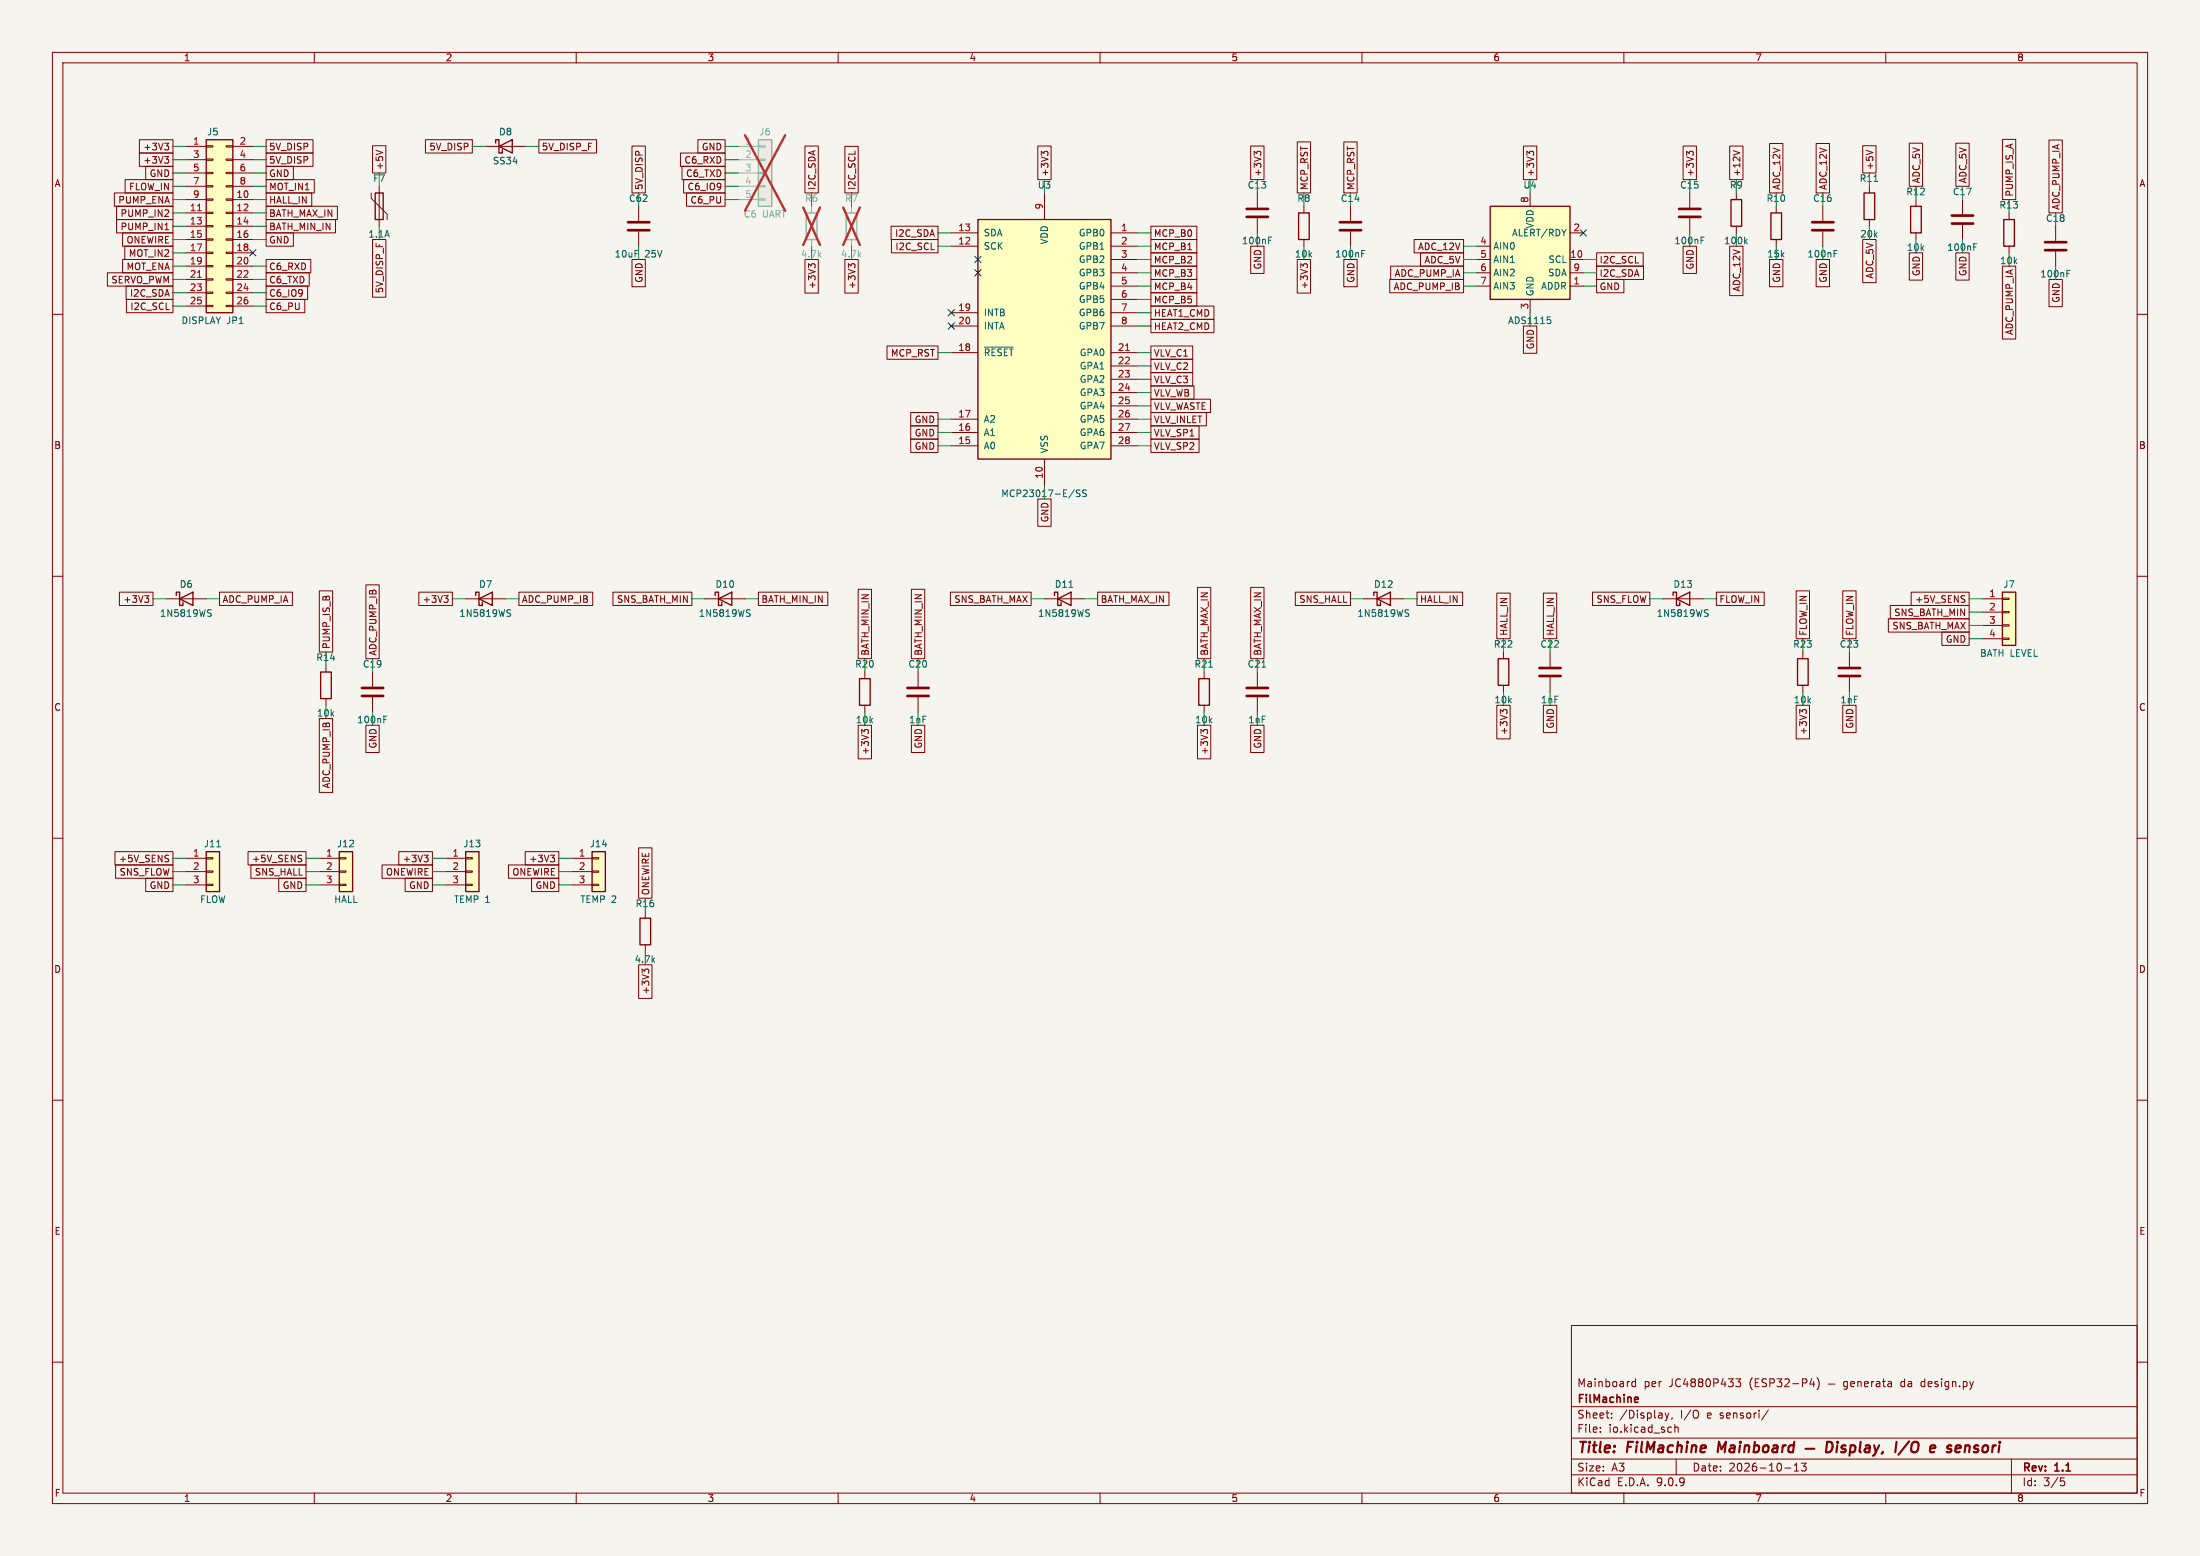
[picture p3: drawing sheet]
<svg xmlns="http://www.w3.org/2000/svg" width="420mm" height="297mm" viewBox="0 0 420 297" stroke-linecap="round" stroke-linejoin="round" font-family="sans-serif">
<path d="M0 0h420v297h-420z" fill="#f5f4ef" stroke="#f5f4ef" stroke-width=".19"/>
<g fill="none" stroke="#840000" stroke-width=".19">
<path d="M10 10h400v277h-400zM12 12h396v273h-396zM60 10v2M110 10v2M160 10v2M210 10v2M260 10v2M310 10v2M360 10v2M10 60h2M408 60h2M10 110h2"/>
<path d="M408 110h2M10 160h2M408 160h2M10 210h2M408 210h2M300 253h108v32h-108zM10 260h2M300 278.5h108M300 274.5h108M300 268.5h108M305.5 273.2v.2M305.5 272.5v.1"/>
<path d="M307.7 270.5v.2M307.7 269.8v.1M312.2 263.2v1.5M312.2 263.8l-.4-.1-.3 .3 .2 .6h.5M317.9 269.7l.3 1M318.2 270.7l-.3 .5M318.6 269.7l-.4 1M319.2 270.6l-.1 .3M319.7 271.9v1.5M319.7 272.5l.2-.1 .4 .1 .1 .9M320 278.5v3M331.4 263.2h.9l-.5 .6 .4 .1v.6l-.2 .2-.6-.2"/>
<path d="M337.6 269.1l-1.3 1.9M342.5 279.7l.4-.4v1.5M343.9 279.3h.9l-.5 .6 .4 .1v.6l-.2 .2-.6-.2M345.9 263.1l-.4 1.1h.9M346.2 263.7v1M346.9 263a1.72 1.72 0 0 1 0 2.3M349 264.2h1.3M352.7 263.8l-.5-.1-.3 .3 .2 .6h.6M352.7 263.7v1.2l-.3 .3-.4-.1M353.3 264.2l.7-.2-.1-.2-.4-.1-.2 .2 .1 .7h.5M354.7 263.8l.2-.1 .3 .1 .1 .9M354.7 263.7v1"/>
<path d="M355.9 264.2l.8-.2-.1-.2-.4-.1-.3 .2 .1 .7h.6M357.3 263.7v1M357.7 263.7l-.3 .1-.1 .2M358.2 263.8h.6l.1 .9M358.9 264l-.5 .1a.29 .29 0 0 0-.2 .3 .29 .29 0 0 0 .2 .3l.5-.1M359.4 263.7h.5M359.6 263.2v1.3l.3 .2M360.4 263.8h.6l.1 .9M361.1 264l-.5 .1a.29 .29 0 0 0-.2 .3 .29 .29 0 0 0 .2 .3l.5-.1M366.8 263.8v.7M384 278.5v6.5M408 260h2"/>
<path d="M60 285v2M110 285v2M160 285v2M210 285v2M260 285v2M300 281.5h108M310 285v2M340.7 280.2h1.2M342.5 280.8h.9M360 285v2M393.4 282.1h.7M393.5 282.7h.4l.3 .2-.2 .6-.5 .1"/>
</g>
<g fill="none" stroke="#840000" stroke-width=".4">
<path d="M328.2 275.2l-.3 2M344.7 276.5h1.7M348.8 275.2a.96 .96 0 0 1 1.1 .6 .96 .96 0 0 1-.3 1.1l-.6 .3h-.4zM350.7 275.9l-.1 1.3M350.8 275.2v.2M352.3 276a.49 .49 0 0 0-.8 .3l.1 .1 .5 .1 .2 .3-.3 .4-.6-.1M353.3 276h.8l.1 .3-.1 .5a.66 .66 0 0 1-.9 .3M353.3 275.9l-.2 2M355.2 275.2l-.2 1.7 .2 .3M356.2 276h.7v1.2M357 276.3l-.7 .1a.4 .4 0 0 0-.3 .4 .4 .4 0 0 0 .2 .4l.7-.1M357.8 275.9l.3 1.3"/>
<path d="M358.1 277.2l-.3 .5-.3 .2M358.7 275.9l-.6 1.3M359.4 277.1l-.2 .4M362.1 275.2l-.3 2M364.5 275.1l-2.1 2.6M371.6 277.1l.2 .1M371.9 276l-.1 .4M375.2 275.9l-.2 1.3M376 276a.57 .57 0 0 0-.8 .1"/>
</g>
<path d="M312.3 266.7l.4 .1 .1 .2-.8 .2M312.7 267.6l-.4 .1" fill="none" stroke="#840000" stroke-width=".3"/>
<path d="M382.3 113h2.5v10.2h-2.5z" fill="#ffffc2"/>
<path d="M382.3 113h2.5v10.2h-2.5z" fill="none" stroke="#840000" stroke-width=".25"/>
<path d="M378.5 114.3h3.8M378.5 116.8h3.8M378.5 119.4h3.8M382.3 114.2h1.2v.2h-1.2zM382.3 116.7h1.2v.3h-1.2zM382.3 119.3h1.2v.2h-1.2zM353.1 124.5v2.8M353.1 129.3v2.8M378.5 121.9h3.8M382.3 121.8h1.2v.2h-1.2z" fill="none" stroke="#840000" stroke-width=".19"/>
<path d="M351 127.5h4.1M351 129h4.1" fill="none" stroke="#840000" stroke-width=".51"/>
<path d="M113 162.6h2.6v7.6h-2.6z" fill="#ffffc2"/>
<path d="M94.6 27.3v-.6h.6v2.5h.7v-.6M95.2 27.9l2.6-1.2v2.5zM319.4 113.7v-.7h.6v2.6h.7v-.7M320 114.3l2.6-1.3v2.6zM343.2 125.7h2v5.1h-2zM113 162.6h2.6v7.6h-2.6z" fill="none" stroke="#840000" stroke-width=".25"/>
<g fill="none" stroke="#840000" stroke-width=".19">
<path d="M92.7 27.9h7.6M121.9 39.4v2.8M348 39.4v2.8M121.9 44.2v2.8M348 44.2v2.8M317.5 114.3h7.6M344.2 124.5v1.2M344.2 130.8v1.3M109.2 163.8h3.8M109.2 166.4h3.8M109.2 168.9h3.8M113 163.7h1.3v.3h-1.3z"/>
<path d="M113 166.2h1.3v.3h-1.3zM113 168.8h1.3v.2h-1.3z"/>
</g>
<path d="M119.9 42.4h4.1M119.9 43.9h4.1M345.9 42.4h4.1M345.9 43.9h4.1" fill="none" stroke="#840000" stroke-width=".51"/>
<path d="M350.1 48.4h.5M350.1 47.8h.6M325.6 117l.4 .1 .1 .3-.3 .2h-.3M325.6 116.4h.5" fill="none" stroke="#006464" stroke-width=".19"/>
<path d="M186.7 41.9h25.4v45.7h-25.4z" fill="#ffffc2"/>
<path d="M186.7 41.9h25.4v45.7h-25.4z" fill="none" stroke="#840000" stroke-width=".25"/>
<g fill="none" stroke="#840000" stroke-width=".19">
<path d="M199.4 36.8v5.1M181.6 44.5h5.1M181.6 47h5.1M181.6 59.7h5.1M212.1 44.5h5.1M212.1 47h5.1M212.1 59.7h5.1M212.1 49.5h5.1M212.1 52.1h5.1M212.1 54.6h5.1M212.1 57.2h5.1M181.6 62.2h5.1"/>
<path d="M181.6 67.3h5.1M212.1 62.2h5.1M212.1 67.3h5.1M212.1 69.9h5.1M212.1 72.4h5.1M212.1 74.9h5.1M212.1 77.5h5.1M181.6 80h5.1M181.6 82.6h5.1M181.6 85.1h5.1M199.4 87.6v5.1M212.1 80h5.1"/>
<path d="M212.1 82.6h5.1M212.1 85.1h5.1"/>
</g>
<path d="M187.9 66.3h5.5M205.1 93.5l-1.1 1.6M206.2 93.6l-.5-.1-.2 .1v.4l.6 .2 .1 .3-.2 .3-.5-.1M207.4 93.6l-.5-.1-.2 .1v.4l.6 .2 .1 .3-.2 .3-.5-.1" fill="none" stroke="#006464" stroke-width=".19"/>
<path d="M214.9 66.9h.7" fill="none" stroke="#a90000" stroke-width=".19"/>
<path d="M88.9 162.6h2.5v7.6h-2.5z" fill="#ffffc2"/>
<path d="M71.6 36.8h1.6v5.1h-1.6zM355.9 36.8h2v5.1h-2zM338.1 40.6h2v5.1h-2zM201.3 113.7v-.7h.6v2.6h.7v-.7M201.9 114.3l2.6-1.3v2.6zM61.2 128.3h2v5.1h-2zM228.9 129.5h2v5.1h-2zM88.9 162.6h2.5v7.6h-2.5z" fill="none" stroke="#840000" stroke-width=".25"/>
<g fill="none" stroke="#840000" stroke-width=".19">
<path d="M70.9 36.8v1l3 3.1v1M72.4 35.6v7.6M257.8 39.4v2.8M339.1 39.4v1.2M356.9 35.6v1.2M257.8 44.2v2.8M339.1 45.7v1.3M356.9 41.9v1.3M199.4 114.3h7.6M62.2 127v1.3M62.2 133.4v1.2M175.3 128.3v2.8"/>
<path d="M175.3 133.1v2.8M229.9 128.3v1.2M229.9 134.6v1.3M240 128.3v2.8M240 133.1v2.8M85.1 163.8h3.8M85.1 166.4h3.8M85.1 168.9h3.8M88.9 163.7h1.3v.3h-1.3zM88.9 166.2h1.3v.3h-1.3zM88.9 168.8h1.3v.2h-1.3z"/>
</g>
<path d="M255.8 42.4h4M255.8 43.9h4M173.2 131.3h4.1M173.2 132.8h4.1M238 131.3h4.1M238 132.8h4.1" fill="none" stroke="#840000" stroke-width=".51"/>
<path d="M357.7 34.6h.8M260 48.4h.4M260 47.8h.6M204.1 112.1h.7M207.5 117l.4 .1 .1 .3-.3 .2h-.3M207.5 116.4h.5M230.7 127.3h.8M240.9 127.3h.7" fill="none" stroke="#006464" stroke-width=".19"/>
<path d="M39.4 162.6h2.5v7.6h-2.5z" fill="#ffffc2"/>
<path d="M39.4 162.6h2.5v7.6h-2.5z" fill="none" stroke="#840000" stroke-width=".25"/>
<path d="M71.1 128.3v2.8M71.1 133.1v2.8M35.6 163.8h3.8M35.6 166.4h3.8M35.6 168.9h3.8M39.4 163.7h1.2v.3h-1.2zM39.4 166.2h1.2v.3h-1.2zM39.4 168.8h1.2v.2h-1.2z" fill="none" stroke="#840000" stroke-width=".19"/>
<path d="M73.3 137.3h.4M73.3 136.7h.6M41.4 161.6h.7" fill="none" stroke="#006464" stroke-width=".19"/>
<path d="M69.1 131.3h4.1M69.1 132.8h4.1" fill="none" stroke="#840000" stroke-width=".51"/>
<path d="M284.5 39.4h15.2v17.8h-15.2z" fill="#ffffc2"/>
<path d="M284.5 39.4h15.2v17.8h-15.2z" fill="none" stroke="#840000" stroke-width=".25"/>
<path d="M292.1 36.8v2.6M281.9 47h2.6M281.9 49.5h2.6M281.9 52.1h2.6M281.9 54.6h2.6M292.1 57.2v2.5M299.7 49.5h2.6M299.7 52.1h2.6M299.7 54.6h2.6M299.7 44.5h2.6" fill="none" stroke="#840000" stroke-width=".19"/>
<path d="M295.4 60.5h.6M295.8 61l.3 .2v.3l-.3 .3" fill="none" stroke="#006464" stroke-width=".19"/>
<path d="M64.8 162.6h2.5v7.6h-2.5z" fill="#ffffc2"/>
<path d="M330.5 38.1h2v5.1h-2zM33.7 113.7v-.7h.6v2.6h.6v-.7M34.3 114.3l2.5-1.3v2.6zM90.8 113.7v-.7h.6v2.6h.7v-.7M91.4 114.3l2.6-1.3v2.6zM136.5 113.7v-.7h.7v2.6h.6v-.7M137.2 114.3l2.5-1.3v2.6zM164.1 129.5h2v5.1h-2zM64.8 162.6h2.5v7.6h-2.5zM122.2 175.3h2v5h-2z" fill="none" stroke="#840000" stroke-width=".25"/>
<g fill="none" stroke="#840000" stroke-width=".19">
<path d="M322.6 36.8v2.8M331.5 36.8v1.3M322.6 41.7v2.8M331.5 43.2v1.3M392.4 43.2v2.8M392.4 48v2.8M31.7 114.3h7.7M88.9 114.3h7.6M134.6 114.3h7.6M165.1 128.3v1.2M165.1 134.6v1.3M61 163.8h3.8"/>
<path d="M61 166.4h3.8M61 168.9h3.8M64.8 163.7h1.2v.3h-1.2zM64.8 166.2h1.2v.3h-1.2zM64.8 168.8h1.2v.2h-1.2zM123.2 174v1.3M123.2 180.3v1.3"/>
</g>
<path d="M324.7 45.9h.5M324.7 45.3h.6M333.2 46l.4 .5M333.6 45.7l-.5 .5M394.6 52.2h.4M394.6 51.6h.6M39.9 117l.3 .1 .1 .3-.2 .2h-.3M39.9 116.4h.4M97 117l.4 .1 .1 .3-.3 .2h-.3M97 116.4h.5M142.7 117l.4 .1 .1 .3-.2 .2h-.3M142.7 116.4h.5" fill="none" stroke="#006464" stroke-width=".19"/>
<path d="M320.5 39.9h4.1M320.5 41.4h4.1M390.4 46.2h4.1M390.4 47.8h4.1" fill="none" stroke="#840000" stroke-width=".51"/>
<path d="M153.9 40.6h2.1v5.1h-2.1zM161.5 40.6h2.1v5.1h-2.1z" fill="none" stroke="#9c9b98" stroke-width=".25"/>
<path d="M154.9 39.4v1.2M162.6 39.4v1.2M154.9 45.7v1.3M162.6 45.7v1.3" fill="none" stroke="#9c9b98" stroke-width=".19"/>
<path d="M153.3 39.6l3.2 7.2M156.5 39.6l-3.2 7.2M161 39.6l3.2 7.2M164.2 39.6l-3.2 7.2" fill="none" stroke="#e12e31" stroke-width=".46"/>
<path d="M144.8 26.7h2.5v12.7h-2.5z" fill="#ebeae8"/>
<path d="M144.8 26.7h2.5v12.7h-2.5z" fill="none" stroke="#9c9b98" stroke-width=".25"/>
<path d="M141 27.9h3.8M141 30.5h3.8M141 33h3.8M141 35.6h3.8M141 38.1h3.8M144.8 27.8h1.2v.3h-1.2zM144.8 30.4h1.2v.2h-1.2zM144.8 32.9h1.2v.2h-1.2zM144.8 35.4h1.2v.3h-1.2zM144.8 38h1.2v.2h-1.2z" fill="none" stroke="#9c9b98" stroke-width=".19"/>
<path d="M142.2 25.8l7.7 14.4M149.9 25.8l-7.7 14.4" fill="none" stroke="#e12e31" stroke-width=".46"/>
<path d="M372.6 41.1h4.1M372.6 42.7h4.1" fill="none" stroke="#840000" stroke-width=".51"/>
<path d="M248.9 39.4v1.2M365.8 38.1v1.3M374.6 38.1v2.8M248.9 45.7v1.3M365.8 44.5v1.2M374.6 42.9v2.8M383.5 40.6v1.3M383.5 47v1.3M260.3 114.3h7.7M287 124.5v1.2M287 130.8v1.3" fill="none" stroke="#840000" stroke-width=".19"/>
<path d="M376.8 47.1h.4M376.8 46.5h.6M268.5 117l.3 .1 .1 .3-.2 .2h-.3M268.5 116.4h.4" fill="none" stroke="#006464" stroke-width=".19"/>
<path d="M364.7 39.4h2.1v5.1h-2.1zM247.9 40.6h2v5.1h-2zM382.5 41.9h2.1v5.1h-2.1zM262.3 113.7v-.7h.6v2.6h.6v-.7M262.9 114.3l2.5-1.3v2.6zM286 125.7h2v5.1h-2z" fill="none" stroke="#840000" stroke-width=".25"/>
<path d="M39.4 26.7h5v33h-5z" fill="#ffffc2"/>
<path d="M39.4 26.7h5v33h-5z" fill="none" stroke="#840000" stroke-width=".25"/>
<g fill="none" stroke="#840000" stroke-width=".19">
<path d="M21.8 36.8h11.2v2.6h-11.2zM22.3 39.4h10.7v2.5h-10.7zM23.9 34.3h9.1v2.5h-9.1zM26.6 29.2h6.4v2.6h-6.4zM26.6 26.7h6.4v2.5h-6.4zM27.8 31.7h5.2v2.6h-5.2zM31.4 29.9h.8l-.4 .5M31.4 27.3h.8l-.4 .5M32 27.8l.2 .3v.3l-.2 .2M32 30.4l.2 .2v.3l-.2 .3M35.6 27.9h3.8M35.6 30.5h3.8"/>
<path d="M35.6 33h3.8M35.6 35.6h3.8M35.6 38.1h3.8M39.4 27.8h1.2v.3h-1.2zM39.4 30.4h1.2v.2h-1.2zM39.4 32.9h1.2v.2h-1.2zM39.4 35.4h1.2v.3h-1.2zM39.4 38h1.2v.2h-1.2zM43.2 27.8h1.2v.3h-1.2zM43.2 30.4h1.2v.2h-1.2zM43.2 32.9h1.2v.2h-1.2zM43.2 35.4h1.2v.3h-1.2z"/>
<path d="M43.2 38h1.2v.2h-1.2zM44.4 27.9h3.9M44.4 30.5h3.9M44.4 33h3.9M44.4 35.6h3.9M44.4 38.1h3.9M50.8 36.8h8.7v2.6h-8.7zM50.8 34.3h9.2v2.5h-9.2zM50.8 31.7h5.2v2.6h-5.2zM50.8 29.2h9v2.6h-9zM50.8 26.7h9v2.5h-9zM50.8 39.4h13.6v2.5h-13.6z"/>
<path d="M71.1 27.8h2.6v5.2h-2.6zM71.8 28.7l1.3 .4M81.2 26.7h9v2.5h-9zM102.9 26.7h11v2.5h-11zM120.6 27.9h2.6v8.9h-2.6zM129.9 29.2h8.5v2.6h-8.5zM130.2 31.7h8.2v2.6h-8.2zM130.5 34.3h7.9v2.5h-7.9zM131 36.8h7.4v2.6h-7.4zM133.2 26.7h5.2v2.5h-5.2zM153.7 27.9h2.5v8.9h-2.5zM161.3 27.9h2.5v8.9h-2.5z"/>
<path d="M198.1 27.9h2.6v6.4h-2.6zM199.3 29.1l.2-.2h.3l.3 .2M199.3 29.3l-.5-.4v.8M238.8 27.9h2.5v6.4h-2.5zM239.9 29.3l-.5-.4v.8M239.9 29.1l.3-.2h.3l.2 .2M240 36.8v2.8M247.6 27.1h2.6v9.7h-2.6zM256.5 27.1h2.6v9.7h-2.6zM290.8 27.9h2.6v6.4h-2.6zM292 29.1l.2-.2h.3l.3 .2M292 29.3l-.5-.4v.8"/>
<path d="M321.3 27.9h2.6v6.4h-2.6zM322.5 29.1l.2-.2h.3l.3 .2M322.5 29.3l-.5-.4v.8M330.2 27.9h2.5v6.4h-2.5zM330.9 28.8l1.2 .4M337.8 27.4h2.6v9.4h-2.6zM346.7 27.4h2.6v9.4h-2.6zM355.6 27.8h2.5v5.2h-2.5zM356.3 28.7l1.2 .4M364.5 27.3h2.5v8.3h-2.5zM373.4 27.3h2.5v8.3h-2.5zM382.3 26.6h2.5v11.5h-2.5z"/>
<path d="M391.2 26.7h2.5v13.9h-2.5zM20.5 52.1h12.5v2.5h-12.5zM22.3 41.9h10.7v2.6h-10.7zM23.4 49.5h9.6v2.6h-9.6zM23.4 44.4h9.6v2.6h-9.6zM23.8 47h9.2v2.5h-9.2zM24.1 54.6h8.9v2.6h-8.9zM24.1 57.1h8.9v2.6h-8.9zM31.5 43.9h.7M35.6 40.6h3.8M35.6 43.2h3.8M35.6 45.7h3.8"/>
<path d="M35.6 48.3h3.8M35.6 50.8h3.8M35.6 53.3h3.8M35.6 55.9h3.8M35.6 58.4h3.8M39.4 40.5h1.2v.3h-1.2zM39.4 43.1h1.2v.2h-1.2zM39.4 45.6h1.2v.2h-1.2zM39.4 48.1h1.2v.3h-1.2zM39.4 50.7h1.2v.2h-1.2zM39.4 53.2h1.2v.3h-1.2zM39.4 55.8h1.2v.2h-1.2z"/>
<path d="M39.4 58.3h1.2v.2h-1.2zM43.2 40.5h1.2v.3h-1.2zM43.2 43.1h1.2v.2h-1.2zM43.2 45.6h1.2v.2h-1.2zM43.2 48.1h1.2v.3h-1.2zM43.2 50.7h1.2v.2h-1.2zM43.2 53.2h1.2v.3h-1.2zM43.2 55.8h1.2v.2h-1.2zM43.2 58.3h1.2v.2h-1.2zM44.4 40.6h3.9M44.4 43.2h3.9M44.4 45.7h3.9"/>
<path d="M44.4 48.3h3.9M44.4 50.8h3.9M44.4 53.3h3.9M44.4 55.9h3.9M44.4 58.4h3.9M50.8 44.4h5.2v2.6h-5.2zM50.8 57.1h7.4v2.6h-7.4zM50.8 41.9h13.2v2.6h-13.2zM50.8 49.5h8.5v2.6h-8.5zM50.8 52.1h8.2v2.5h-8.2zM50.8 54.6h7.9v2.6h-7.9zM71.1 45.7h2.6v11h-2.6z"/>
<path d="M120.6 49.5h2.6v5.2h-2.6zM153.7 49.5h2.5v6.4h-2.5zM154.8 50.6l.3-.3h.3l.2 .3M154.8 50.8l-.5-.5v.8M161.3 49.5h2.5v6.4h-2.5zM162.4 50.6l.3-.3h.3l.2 .3M162.4 50.8l-.4-.5v.8M170.1 43.2h9v2.5h-9zM170.2 45.7h8.9v2.6h-8.9zM219.7 45.7h8.8v2.6h-8.8zM219.7 43.2h8.8v2.5h-8.8zM219.7 58.4h12v2.6h-12z"/>
<path d="M219.7 55.9h8.8v2.5h-8.8zM219.7 53.3h8.8v2.6h-8.8zM219.7 50.8h8.8v2.5h-8.8zM219.7 48.3h8.8v2.5h-8.8zM238.8 47h2.5v5.2h-2.5zM240 41.7v2.8M247.6 49.5h2.6v6.4h-2.6zM248.8 50.8l-.5-.5v.8M248.8 50.6l.2-.3h.3l.3 .3M256.5 49.5h2.6v5.2h-2.6zM265.3 53.3h14.1v2.6h-14.1zM265.5 50.8h13.9v2.5h-13.9z"/>
<path d="M270 45.7h9.4v2.6h-9.4zM271.2 48.3h8.2v2.5h-8.2zM304.8 48.3h8.9v2.5h-8.9zM304.8 53.3h5.2v2.6h-5.2zM304.8 50.8h9v2.5h-9zM321.3 47h2.6v5.2h-2.6zM330.2 47h2.5v9.4h-2.5zM337.8 49.5h2.6v5.2h-2.6zM346.7 49.5h2.6v5.2h-2.6zM355.6 45.7h2.5v8.2h-2.5zM364.5 48.3h2.5v5.2h-2.5zM373.4 48.3h2.5v5.2h-2.5z"/>
<path d="M382.3 50.8h2.5v13.9h-2.5zM391.2 53.3h2.5v5.2h-2.5zM169.3 66h9.8v2.6h-9.8zM173.9 78.7h5.2v2.6h-5.2zM219.7 73.7h8.2v2.5h-8.2zM219.7 66h8v2.6h-8zM219.7 68.6h8v2.5h-8zM219.7 71.1h8v2.6h-8zM219.7 76.2h11.4v2.5h-11.4zM219.7 78.7h10.6v2.6h-10.6zM219.7 61h12v2.5h-12zM290.8 62.2h2.6v5.2h-2.6z"/>
<path d="M173.9 81.3h5.2v2.5h-5.2zM173.9 83.8h5.2v2.6h-5.2zM198.1 95.3h2.6v5.2h-2.6zM219.7 81.3h9.2v2.5h-9.2zM219.7 83.8h9.2v2.6h-9.2zM22.8 113h6.4v2.6h-6.4zM27.6 113.7h.8l-.4 .5M28.1 114.2l.3 .2v.3l-.3 .3M41.9 113h13.9v2.6h-13.9zM61 112.8h2.5v11.7h-2.5zM69.8 111.6h2.6v14.1h-2.6zM79.9 113h6.5v2.6h-6.5z"/>
<path d="M84.8 113.7h.7l-.4 .5M85.3 114.2l.2 .2v.3l-.2 .3M99.1 113h14.1v2.6h-14.1zM117 113h15.1v2.6h-15.1zM144.8 113h13.2v2.6h-13.2zM163.8 112.5h2.6v13.2h-2.6zM174 112.5h2.5v13.2h-2.5zM181.4 113h15.4v2.6h-15.4zM209.5 113h13.7v2.6h-13.7zM228.6 112.1h2.5v13.6h-2.5zM238.8 112.1h2.5v13.6h-2.5zM247.3 113h10.5v2.6h-10.5z"/>
<path d="M270.5 113h8.7v2.6h-8.7zM285.7 113.2h2.6v8.7h-2.6zM294.6 113.2h2.6v8.7h-2.6zM304 113h11v2.6h-11zM327.7 113h9.1v2.6h-9.1zM342.9 112.8h2.5v9.1h-2.5zM351.8 112.8h2.5v9.1h-2.5zM360.5 118.1h15.4v2.6h-15.4zM360.9 115.6h15v2.5h-15zM364.8 113h11.1v2.6h-11.1zM374.9 113.7l.2 .1M375 114.4l.1 .2-.1 .3"/>
<path d="M61 137.2h2.5v14.1h-2.5zM69.8 138.4h2.6v5.2h-2.6zM163.8 138.4h2.6v6.4h-2.6zM165 139.5l.2-.3h.3l.3 .3M165 139.7l-.5-.5v.8M174 138.4h2.5v5.2h-2.5zM228.6 138.4h2.5v6.4h-2.5zM229.8 139.7l-.5-.5v.8M229.8 139.5l.2-.3h.3l.2 .3M238.8 138.4h2.5v5.2h-2.5zM285.7 134.6h2.6v6.4h-2.6zM286.9 135.9l-.5-.5v.8"/>
<path d="M286.9 135.7l.2-.3h.3l.3 .3M294.6 134.6h2.6v5.2h-2.6zM295.9 124.5v2.8M295.9 129.3v2.8M342.9 134.6h2.5v6.4h-2.5zM344.1 135.7l.2-.3h.3l.2 .3M344.1 135.9l-.5-.5v.8M351.8 134.6h2.5v5.2h-2.5zM370.7 120.6h5.2v2.6h-5.2zM21.9 162.6h11.1v2.5h-11.1zM22.1 165.1h10.9v2.5h-10.9zM27.8 167.6h5.2v2.6h-5.2z"/>
<path d="M32 163.2l.2 .1M32.1 164l.1 .1-.1 .3M47.3 162.6h11.1v2.5h-11.1zM47.9 165.1h10.5v2.5h-10.5zM53.2 167.6h5.2v2.6h-5.2zM57.4 163.2l.2 .1M57.5 164l.1 .1-.1 .3M72.9 165.1h9.6v2.5h-9.6zM76.1 162.6h6.4v2.5h-6.4zM77.3 167.6h5.2v2.6h-5.2zM80.9 163.2h.8l-.4 .5M81.5 163.7l.2 .3v.3l-.2 .2"/>
<path d="M97.1 165.1h9.6v2.5h-9.6zM100.3 162.6h6.4v2.5h-6.4zM101.5 167.6h5.2v2.6h-5.2zM105.1 163.2h.8l-.5 .5M105.6 163.7l.3 .3v.3l-.3 .2M121.9 161.8h2.6v9.7h-2.6zM121.9 184.2h2.6v6.4h-2.6zM123.1 185.4l-.5-.4v.8M123.1 185.2l.2-.2h.3l.3 .2"/>
</g>
<path d="M37.7 40.2h.7M37.7 52.9h.7" fill="none" stroke="#a90000" stroke-width=".19"/>
<path d="M238 39.9h4.1M238 41.4h4.1M293.9 127.5h4M293.9 129h4" fill="none" stroke="#840000" stroke-width=".51"/>
<path d="M242.2 45.9h.4M242.2 45.3h.6" fill="none" stroke="#006464" stroke-width=".19"/>
<g fill="none" stroke="#009600" stroke-width=".19">
<path d="M33 30.5h2.6M33 27.9h2.6M33 35.6h2.6M33 33h2.6M33 38.1h2.6M48.3 30.5h2.5M48.3 27.9h2.5M48.3 35.6h2.5M48.3 33h2.5M48.3 38.1h2.5M72.4 33v2.6M90.2 27.9h2.5"/>
<path d="M100.3 27.9h2.6M138.4 30.5h2.6M138.4 27.9h2.6M138.4 35.6h2.6M138.4 33h2.6M138.4 38.1h2.6M154.9 36.8v2.6M162.6 36.8v2.6M199.4 34.3v2.5M248.9 36.8v2.6M292.1 34.3v2.5M331.5 34.3v2.5"/>
<path d="M339.1 36.8v2.6M356.9 33v2.6M365.8 35.6v2.5M383.5 38.1v2.5M33 50.8h2.6M33 53.3h2.6M33 55.9h2.6M33 58.4h2.6M33 40.6h2.6M33 43.2h2.6M33 45.7h2.6M33 48.3h2.6"/>
<path d="M48.3 50.8h2.5M48.3 53.3h2.5M48.3 55.9h2.5M48.3 58.4h2.5M48.3 40.6h2.5M48.3 43.2h2.5M48.3 45.7h2.5M72.4 43.2v2.5M121.9 47v2.5M154.9 47v2.5M162.6 47v2.5M179.1 47h2.5"/>
<path d="M179.1 44.5h2.5M217.2 47h2.5M217.2 49.5h2.5M217.2 52.1h2.5M217.2 54.6h2.5M217.2 44.5h2.5M217.2 57.2h2.5M217.2 59.7h2.5M240 44.5v2.5M248.9 47v2.5M257.8 47v2.5M279.4 47h2.5"/>
<path d="M279.4 49.5h2.5M279.4 52.1h2.5M279.4 54.6h2.5M292.1 59.7v2.5M302.3 49.5h2.5M302.3 52.1h2.5M302.3 54.6h2.5M322.6 44.5v2.5M331.5 44.5v2.5M339.1 47v2.5M348 47v2.5M356.9 43.2v2.5"/>
<path d="M365.8 45.7v2.6M374.6 45.7v2.6M383.5 48.3v2.5M392.4 50.8v2.5M179.1 67.3h2.5M217.2 72.4h2.5M217.2 74.9h2.5M217.2 77.5h2.5M217.2 69.9h2.5M217.2 62.2h2.5M217.2 67.3h2.5M179.1 80h2.5"/>
<path d="M179.1 82.6h2.5M179.1 85.1h2.5M199.4 92.7v2.6M217.2 80h2.5M217.2 82.6h2.5M217.2 85.1h2.5M29.2 114.3h2.5M39.4 114.3h2.5M86.4 114.3h2.5M96.5 114.3h2.6M132.1 114.3h2.5M142.2 114.3h2.6"/>
<path d="M196.8 114.3h2.6M207 114.3h2.5M257.8 114.3h2.5M268 114.3h2.5M315 114.3h2.5M325.1 114.3h2.6M375.9 116.8h2.6M375.9 114.3h2.6M375.9 119.4h2.6M62.2 124.5v2.5M62.2 134.6v2.6M71.1 135.9v2.5"/>
<path d="M165.1 125.7v2.6M165.1 135.9v2.5M175.3 135.9v2.5M229.9 125.7v2.6M229.9 135.9v2.5M240 135.9v2.5M287 121.9v2.6M287 132.1v2.5M295.9 132.1v2.5M344.2 121.9v2.6M344.2 132.1v2.5M353.1 132.1v2.5"/>
<path d="M375.9 121.9h2.6M33 163.8h2.6M33 166.4h2.6M33 168.9h2.6M58.4 163.8h2.6M58.4 166.4h2.6M58.4 168.9h2.6M82.5 163.8h2.6M82.5 166.4h2.6M82.5 168.9h2.6M106.7 163.8h2.5M106.7 166.4h2.5"/>
<path d="M106.7 168.9h2.5M123.2 171.5v2.5M123.2 181.6v2.6"/>
</g>
<path d="M47.7 47.7l1.2 1.2M48.9 47.7l-1.2 1.2M181 59.1l1.2 1.2M182.2 59.1l-1.2 1.2M186.1 48.9l1.2 1.2M186.1 51.5l1.2 1.2M187.3 48.9l-1.2 1.2M187.3 51.5l-1.2 1.2M301.7 43.8l1.2 1.3M302.9 43.8l-1.2 1.3M181 61.6l1.2 1.2M182.2 61.6l-1.2 1.2" fill="none" stroke="#000084" stroke-width=".19"/>
<g font-size="2.8" fill="#840000">
<text x="301" y="277.9">Title:</text>
<text x="310.6" y="277.9">FilMachine</text>
<text x="328.8" y="277.9">Mainboard</text>
<text x="365.1" y="277.9">I/O</text>
<text x="372.6" y="277.9">e</text>
<text x="376.6" y="277.9">sensori</text>
</g>
<g font-size="2.1" fill="#840000">
<text x="301" y="268.2">FilMachine</text>
<text x="301" y="265">Mainboard</text>
<text x="313.8" y="265">per</text>
<text x="318.7" y="265">JC4880P433</text>
<text x="334.1" y="265">(ESP32-P4)</text>
<text x="363.4" y="265">da</text>
<text x="367.4" y="265">design.py</text>
<text x="301" y="273.7">File:</text>
<text x="301" y="271">Sheet:</text>
<text x="307.1" y="273.7">io.kicad_sch</text>
<text x="309.2" y="271">/Display,</text>
<text x="320.9" y="271">I/O</text>
<text x="326" y="271">e sensori/</text>
<text x="301" y="281.1">Size:</text>
<text x="307.6" y="281.1">A3</text>
<text x="323" y="281.1">Date:</text>
<text x="330" y="281.1">2026-10-13</text>
<text x="386" y="281.3">Rev:</text>
<text x="392.4" y="281.3">1.1</text>
<text x="301" y="283.9">KiCad</text>
<text x="308.7" y="283.9">E.D.A.</text>
<text x="316.3" y="283.9">9.0.9</text>
<text x="386" y="283.9">Id:</text>
<text x="390.1" y="283.9">3/5</text>
</g>
<g font-size="1.8" fill="#840000">
<text x="35" y="11.9">1</text>
<text x="85" y="11.9">2</text>
<text x="135" y="11.9">3</text>
<text x="185" y="11.9">4</text>
<text x="235" y="11.9">5</text>
<text x="285" y="11.9">6</text>
<text x="335" y="11.9">7</text>
<text x="385" y="11.9">8</text>
<text x="27.3" y="28.9">+3V3</text>
<text x="51.3" y="28.9">5V_DISP</text>
<text x="81.9" y="28.9">5V_DISP</text>
<text x="103.3" y="28.9">5V_DISP_F</text>
<text x="133.9" y="28.9">GND</text>
<text x="10.3" y="35.9">A</text>
<text x="27.3" y="31.4">+3V3</text>
<text x="28.5" y="34">GND</text>
<text x="51.3" y="34">GND</text>
<text x="51.3" y="31.4">5V_DISP</text>
<text x="73.3" y="32.5" transform="rotate(-90 73.3 32.5)">+5V</text>
<text x="130.6" y="31.4">C6_RXD</text>
<text x="130.9" y="34">C6_TXD</text>
<text x="200.3" y="33.8" transform="rotate(-90 200.3 33.8)">+3V3</text>
<text x="241" y="33.8" transform="rotate(-90 241 33.8)">+3V3</text>
<text x="293.1" y="33.8" transform="rotate(-90 293.1 33.8)">+3V3</text>
<text x="323.5" y="33.8" transform="rotate(-90 323.5 33.8)">+3V3</text>
<text x="332.4" y="33.8" transform="rotate(-90 332.4 33.8)">+12V</text>
<text x="357.8" y="32.5" transform="rotate(-90 357.8 32.5)">+5V</text>
<text x="366.7" y="35.1" transform="rotate(-90 366.7 35.1)">ADC_5V</text>
<text x="375.6" y="35.1" transform="rotate(-90 375.6 35.1)">ADC_5V</text>
<text x="408.3" y="35.9">A</text>
<text x="22.5" y="39.1">PUMP_ENA</text>
<text x="22.9" y="41.6">PUMP_IN2</text>
<text x="24.5" y="36.5">FLOW_IN</text>
<text x="51.3" y="39.1">HALL_IN</text>
<text x="51.3" y="36.5">MOT_IN1</text>
<text x="51.3" y="41.6">BATH_MAX_IN</text>
<text x="122.9" y="36.4" transform="rotate(-90 122.9 36.4)">5V_DISP</text>
<text x="131.2" y="36.5">C6_IO9</text>
<text x="131.7" y="39.1">C6_PU</text>
<text x="155.9" y="36.4" transform="rotate(-90 155.9 36.4)">I2C_SDA</text>
<text x="163.5" y="36.4" transform="rotate(-90 163.5 36.4)">I2C_SCL</text>
<text x="249.9" y="36.4" transform="rotate(-90 249.9 36.4)">MCP_RST</text>
<text x="258.8" y="36.4" transform="rotate(-90 258.8 36.4)">MCP_RST</text>
<text x="340" y="36.4" transform="rotate(-90 340 36.4)">ADC_12V</text>
<text x="348.9" y="36.4" transform="rotate(-90 348.9 36.4)">ADC_12V</text>
<text x="384.5" y="37.6" transform="rotate(-90 384.5 37.6)">PUMP_IS_A</text>
<text x="393.4" y="40.2" transform="rotate(-90 393.4 40.2)">ADC_PUMP_IA</text>
<text x="22.9" y="44.1">PUMP_IN1</text>
<text x="24.1" y="46.7">ONEWIRE</text>
<text x="51.3" y="46.7">GND</text>
<text x="51.3" y="44.1">BATH_MIN_IN</text>
<text x="170.8" y="45.4">I2C_SDA</text>
<text x="170.8" y="47.9">I2C_SCL</text>
<text x="220.2" y="47.9">MCP_B1</text>
<text x="220.2" y="45.4">MCP_B0</text>
<text x="270.6" y="47.9">ADC_12V</text>
<text x="24.1" y="51.8">MOT_ENA</text>
<text x="24.5" y="49.2">MOT_IN2</text>
<text x="51.3" y="51.8">C6_RXD</text>
<text x="220.2" y="53">MCP_B3</text>
<text x="220.2" y="50.5">MCP_B2</text>
<text x="241" y="51.5" transform="rotate(-90 241 51.5)">GND</text>
<text x="266.1" y="53">ADC_PUMP_IA</text>
<text x="271.8" y="50.5">ADC_5V</text>
<text x="305.3" y="50.5">I2C_SCL</text>
<text x="305.3" y="53">I2C_SDA</text>
<text x="323.5" y="51.5" transform="rotate(-90 323.5 51.5)">GND</text>
<text x="357.8" y="53.3" transform="rotate(-90 357.8 53.3)">ADC_5V</text>
<text x="366.7" y="52.8" transform="rotate(-90 366.7 52.8)">GND</text>
<text x="375.6" y="52.8" transform="rotate(-90 375.6 52.8)">GND</text>
<text x="21.2" y="54.3">SERVO_PWM</text>
<text x="24.7" y="56.8">I2C_SDA</text>
<text x="24.8" y="59.4">I2C_SCL</text>
<text x="51.3" y="59.4">C6_PU</text>
<text x="51.3" y="54.3">C6_TXD</text>
<text x="51.3" y="56.8">C6_IO9</text>
<text x="73.3" y="56.1" transform="rotate(-90 73.3 56.1)">5V_DISP_F</text>
<text x="122.9" y="54.1" transform="rotate(-90 122.9 54.1)">GND</text>
<text x="155.9" y="55.3" transform="rotate(-90 155.9 55.3)">+3V3</text>
<text x="163.5" y="55.3" transform="rotate(-90 163.5 55.3)">+3V3</text>
<text x="220.2" y="58.1">MCP_B5</text>
<text x="220.2" y="55.6">MCP_B4</text>
<text x="249.9" y="55.3" transform="rotate(-90 249.9 55.3)">+3V3</text>
<text x="258.8" y="54.1" transform="rotate(-90 258.8 54.1)">GND</text>
<text x="266" y="55.6">ADC_PUMP_IB</text>
<text x="305.3" y="55.6">GND</text>
<text x="332.4" y="55.8" transform="rotate(-90 332.4 55.8)">ADC_12V</text>
<text x="340" y="54.1" transform="rotate(-90 340 54.1)">GND</text>
<text x="348.9" y="54.1" transform="rotate(-90 348.9 54.1)">GND</text>
<text x="393.4" y="57.9" transform="rotate(-90 393.4 57.9)">GND</text>
<text x="220.2" y="60.6">HEAT1_CMD</text>
<text x="220.2" y="63.2">HEAT2_CMD</text>
<text x="384.5" y="64.1" transform="rotate(-90 384.5 64.1)">ADC_PUMP_IA</text>
<text x="170" y="68.3">MCP_RST</text>
<text x="220.2" y="68.3">VLV_C1</text>
<text x="220.2" y="70.8">VLV_C2</text>
<text x="293.1" y="66.8" transform="rotate(-90 293.1 66.8)">GND</text>
<text x="220.2" y="75.9">VLV_WB</text>
<text x="220.2" y="73.3">VLV_C3</text>
<text x="174.5" y="81">GND</text>
<text x="174.5" y="83.5">GND</text>
<text x="220.2" y="78.4">VLV_WASTE</text>
<text x="220.2" y="81">VLV_INLET</text>
<text x="220.2" y="83.5">VLV_SP1</text>
<text x="10.3" y="85.9">B</text>
<text x="174.5" y="86">GND</text>
<text x="220.2" y="86">VLV_SP2</text>
<text x="408.2" y="85.9">B</text>
<text x="200.3" y="99.8" transform="rotate(-90 200.3 99.8)">GND</text>
<text x="23.5" y="115.3">+3V3</text>
<text x="42.4" y="115.3">ADC_PUMP_IA</text>
<text x="80.6" y="115.3">+3V3</text>
<text x="99.5" y="115.3">ADC_PUMP_IB</text>
<text x="117.7" y="115.3">SNS_BATH_MIN</text>
<text x="145.3" y="115.3">BATH_MIN_IN</text>
<text x="182.1" y="115.3">SNS_BATH_MAX</text>
<text x="210" y="115.3">BATH_MAX_IN</text>
<text x="247.9" y="115.3">SNS_HALL</text>
<text x="271" y="115.3">HALL_IN</text>
<text x="304.7" y="115.3">SNS_FLOW</text>
<text x="328.1" y="115.3">FLOW_IN</text>
<text x="361.5" y="117.8">SNS_BATH_MIN</text>
<text x="365.5" y="115.3">+5V_SENS</text>
<text x="63.2" y="124" transform="rotate(-90 63.2 124)">PUMP_IS_B</text>
<text x="72.1" y="125.3" transform="rotate(-90 72.1 125.3)">ADC_PUMP_IB</text>
<text x="166.1" y="125.3" transform="rotate(-90 166.1 125.3)">BATH_MIN_IN</text>
<text x="176.2" y="125.3" transform="rotate(-90 176.2 125.3)">BATH_MIN_IN</text>
<text x="230.8" y="125.3" transform="rotate(-90 230.8 125.3)">BATH_MAX_IN</text>
<text x="241" y="125.3" transform="rotate(-90 241 125.3)">BATH_MAX_IN</text>
<text x="288" y="121.4" transform="rotate(-90 288 121.4)">HALL_IN</text>
<text x="296.9" y="121.4" transform="rotate(-90 296.9 121.4)">HALL_IN</text>
<text x="345.1" y="121.4" transform="rotate(-90 345.1 121.4)">FLOW_IN</text>
<text x="354" y="121.4" transform="rotate(-90 354 121.4)">FLOW_IN</text>
<text x="361.1" y="120.3">SNS_BATH_MAX</text>
<text x="371.4" y="122.9">GND</text>
<text x="10.3" y="135.9">C</text>
<text x="408.2" y="135.9">C</text>
<text x="72.1" y="143" transform="rotate(-90 72.1 143)">GND</text>
<text x="176.2" y="143" transform="rotate(-90 176.2 143)">GND</text>
<text x="241" y="143" transform="rotate(-90 241 143)">GND</text>
<text x="288" y="140.4" transform="rotate(-90 288 140.4)">+3V3</text>
<text x="296.9" y="139.2" transform="rotate(-90 296.9 139.2)">GND</text>
<text x="345.1" y="140.4" transform="rotate(-90 345.1 140.4)">+3V3</text>
<text x="354" y="139.2" transform="rotate(-90 354 139.2)">GND</text>
<text x="166.1" y="144.2" transform="rotate(-90 166.1 144.2)">+3V3</text>
<text x="230.8" y="144.2" transform="rotate(-90 230.8 144.2)">+3V3</text>
<text x="63.2" y="150.6" transform="rotate(-90 63.2 150.6)">ADC_PUMP_IB</text>
<text x="22.6" y="164.8">+5V_SENS</text>
<text x="22.7" y="167.3">SNS_FLOW</text>
<text x="48" y="164.8">+5V_SENS</text>
<text x="48.5" y="167.3">SNS_HALL</text>
<text x="73.6" y="167.3">ONEWIRE</text>
<text x="76.8" y="164.8">+3V3</text>
<text x="97.7" y="167.3">ONEWIRE</text>
<text x="100.9" y="164.8">+3V3</text>
<text x="28.5" y="169.9">GND</text>
<text x="53.9" y="169.9">GND</text>
<text x="78" y="169.9">GND</text>
<text x="102.1" y="169.9">GND</text>
<text x="124.1" y="171" transform="rotate(-90 124.1 171)">ONEWIRE</text>
<text x="10.3" y="185.9">D</text>
<text x="408.2" y="185.9">D</text>
<text x="124.1" y="189.9" transform="rotate(-90 124.1 189.9)">+3V3</text>
<text x="10.3" y="235.9">E</text>
<text x="408.3" y="235.9">E</text>
<text x="10.3" y="285.9">F</text>
<text x="35" y="286.9">1</text>
<text x="85" y="286.9">2</text>
<text x="135" y="286.9">3</text>
<text x="185" y="286.9">4</text>
<text x="235" y="286.9">5</text>
<text x="285" y="286.9">6</text>
<text x="335" y="286.9">7</text>
<text x="385" y="286.9">8</text>
<text x="408.3" y="285.9">F</text>
</g>
<g font-size="1.8" fill="#a90000">
<text x="36.8" y="27.7">1</text>
<text x="45.6" y="27.7">2</text>
<text x="36.8" y="30.2">3</text>
<text x="36.8" y="32.8">5</text>
<text x="36.8" y="35.3">7</text>
<text x="45.6" y="30.2">4</text>
<text x="45.6" y="32.8">6</text>
<text x="45.6" y="35.3">8</text>
<text x="36.2" y="40.4">11</text>
<text x="36.8" y="37.8">9</text>
<text x="45" y="37.8">10</text>
<text x="45" y="40.4">12</text>
<text x="199.1" y="40.1" transform="rotate(-90 199.1 40.1)">9</text>
<text x="291.8" y="38.8" transform="rotate(-90 291.8 38.8)">8</text>
<text x="36.2" y="42.9">13</text>
<text x="36.2" y="45.5">15</text>
<text x="45" y="42.9">14</text>
<text x="45" y="45.5">16</text>
<text x="182.8" y="44.2">13</text>
<text x="182.8" y="46.7">12</text>
<text x="213.9" y="44.2">1</text>
<text x="213.9" y="46.7">2</text>
<text x="282.5" y="46.7">4</text>
<text x="300.3" y="44.2">2</text>
<text x="36.2" y="48">17</text>
<text x="36.2" y="50.5">19</text>
<text x="36.2" y="53.1">21</text>
<text x="45" y="48">18</text>
<text x="45" y="50.5">20</text>
<text x="45" y="53.1">22</text>
<text x="213.9" y="49.3">3</text>
<text x="213.9" y="51.8">4</text>
<text x="282.5" y="49.3">5</text>
<text x="282.5" y="51.8">6</text>
<text x="299.7" y="49.3">10</text>
<text x="300.3" y="51.8">9</text>
<text x="36.2" y="55.6">23</text>
<text x="36.2" y="58.2">25</text>
<text x="45" y="55.6">24</text>
<text x="45" y="58.2">26</text>
<text x="182.8" y="59.4">19</text>
<text x="213.9" y="54.4">5</text>
<text x="213.9" y="56.9">6</text>
<text x="213.9" y="59.4">7</text>
<text x="282.5" y="54.4">7</text>
<text x="291.8" y="59.1" transform="rotate(-90 291.8 59.1)">3</text>
<text x="300.3" y="54.4">1</text>
<text x="182.8" y="62">20</text>
<text x="213.9" y="62">8</text>
<text x="182.8" y="67.1">18</text>
<text x="213.3" y="67.1">21</text>
<text x="213.3" y="69.6">22</text>
<text x="213.3" y="72.1">23</text>
<text x="213.3" y="74.7">24</text>
<text x="213.3" y="77.2">25</text>
<text x="182.8" y="79.8">17</text>
<text x="182.8" y="82.3">16</text>
<text x="213.3" y="79.8">26</text>
<text x="213.3" y="82.3">27</text>
<text x="182.8" y="84.8">15</text>
<text x="213.3" y="84.8">28</text>
<text x="199.1" y="91.5" transform="rotate(-90 199.1 91.5)">10</text>
<text x="379.7" y="114">1</text>
<text x="379.7" y="116.6">2</text>
<text x="379.7" y="119.1">3</text>
<text x="379.7" y="121.7">4</text>
<text x="36.8" y="163.6">1</text>
<text x="36.8" y="166.1">2</text>
<text x="62.2" y="163.6">1</text>
<text x="62.2" y="166.1">2</text>
<text x="86.3" y="163.6">1</text>
<text x="86.3" y="166.1">2</text>
<text x="110.4" y="163.6">1</text>
<text x="110.4" y="166.1">2</text>
<text x="36.8" y="168.7">3</text>
<text x="62.2" y="168.7">3</text>
<text x="86.3" y="168.7">3</text>
<text x="110.4" y="168.7">3</text>
</g>
<g font-size="1.8" fill="#006464">
<text x="39.4" y="26">J5</text>
<text x="95.2" y="26">D8</text>
<text x="71.1" y="34.9">F7</text>
<text x="94" y="31.6">SS34</text>
<text x="354.9" y="34.9">R11</text>
<text x="198" y="36.2">U3</text>
<text x="247.6" y="38.7">R8</text>
<text x="290.7" y="36.2">U4</text>
<text x="330.1" y="36.2">R9</text>
<text x="337.1" y="38.7">R10</text>
<text x="363.8" y="37.5">R12</text>
<text x="381.6" y="40">R13</text>
<text x="70.2" y="45.5">1.1A</text>
<text x="187.7" y="45.3">SDA</text>
<text x="187.7" y="47.9">SCK</text>
<text x="200.3" y="46.8" transform="rotate(-90 200.3 46.8)">VDD</text>
<text x="205.9" y="45.3">GPB0</text>
<text x="205.9" y="47.9">GPB1</text>
<text x="237" y="46.8">100nF</text>
<text x="285" y="47.9">AIN0</text>
<text x="288.5" y="45.3">ALERT/RDY</text>
<text x="293" y="43.7" transform="rotate(-90 293 43.7)">VDD</text>
<text x="319.5" y="46.8">100nF</text>
<text x="329" y="46.8">100k</text>
<text x="355" y="45.5">20k</text>
<text x="117.3" y="49.4">10uF</text>
<text x="123.1" y="49.4">25V</text>
<text x="205.9" y="50.4">GPB2</text>
<text x="205.9" y="52.9">GPB3</text>
<text x="247.1" y="49.4">10k</text>
<text x="254.8" y="49.4">100nF</text>
<text x="285" y="50.4">AIN1</text>
<text x="285" y="52.9">AIN2</text>
<text x="295.4" y="52.9">SDA</text>
<text x="295.5" y="50.4">SCL</text>
<text x="337.3" y="49.4">15k</text>
<text x="344.9" y="49.4">100nF</text>
<text x="363.9" y="48.1">10k</text>
<text x="371.6" y="48.1">100nF</text>
<text x="381.7" y="50.6">10k</text>
<text x="389.4" y="53.2">100nF</text>
<text x="205.9" y="55.5">GPB4</text>
<text x="205.9" y="58">GPB5</text>
<text x="285" y="55.5">AIN3</text>
<text x="293" y="56.6" transform="rotate(-90 293 56.6)">GND</text>
<text x="294.1" y="55.5">ADDR</text>
<text x="34.6" y="62.1">DISPLAY</text>
<text x="43.3" y="62.1">JP1</text>
<text x="187.7" y="60.6">INTB</text>
<text x="187.7" y="63.1">INTA</text>
<text x="205.9" y="60.6">GPB6</text>
<text x="205.9" y="63.1">GPB7</text>
<text x="287.8" y="62.1">ADS1115</text>
<text x="187.7" y="68.2">~{RESET}</text>
<text x="206" y="68.2">GPA0</text>
<text x="206" y="70.7">GPA1</text>
<text x="206" y="73.3">GPA2</text>
<text x="206" y="75.8">GPA3</text>
<text x="187.7" y="80.9">A2</text>
<text x="187.7" y="83.4">A1</text>
<text x="206" y="78.3">GPA4</text>
<text x="206" y="80.9">GPA5</text>
<text x="206" y="83.4">GPA6</text>
<text x="187.7" y="86">A0</text>
<text x="200.3" y="86.6" transform="rotate(-90 200.3 86.6)">VSS</text>
<text x="206" y="86">GPA7</text>
<text x="191" y="95.1">MCP23017-E/SS</text>
<text x="34.2" y="112.4">D6</text>
<text x="91.4" y="112.4">D7</text>
<text x="136.5" y="112.4">D10</text>
<text x="201.3" y="112.4">D11</text>
<text x="262.2" y="112.4">D12</text>
<text x="319.4" y="112.4">D13</text>
<text x="382.3" y="112.4">J7</text>
<text x="30.4" y="117.9">1N5819WS</text>
<text x="87.6" y="117.9">1N5819WS</text>
<text x="133.3" y="117.9">1N5819WS</text>
<text x="198.1" y="117.9">1N5819WS</text>
<text x="259" y="117.9">1N5819WS</text>
<text x="316.2" y="117.9">1N5819WS</text>
<text x="285.1" y="123.8">R22</text>
<text x="342.2" y="123.8">R23</text>
<text x="377.9" y="125.6">BATH LEVEL</text>
<text x="60.3" y="126.4">R14</text>
<text x="163.2" y="127.6">R20</text>
<text x="227.9" y="127.6">R21</text>
<text x="60.4" y="137">10k</text>
<text x="285.2" y="134.4">10k</text>
<text x="294.1" y="134.4">1nF</text>
<text x="342.3" y="134.4">10k</text>
<text x="351.2" y="134.4">1nF</text>
<text x="68.1" y="138.3">100nF</text>
<text x="163.3" y="138.3">10k</text>
<text x="173.4" y="138.3">1nF</text>
<text x="228" y="138.3">10k</text>
<text x="238.2" y="138.3">1nF</text>
<text x="38.8" y="161.9">J11</text>
<text x="64.2" y="161.9">J12</text>
<text x="88.4" y="161.9">J13</text>
<text x="112.5" y="161.9">J14</text>
<text x="38.1" y="172.5">FLOW</text>
<text x="63.7" y="172.5">HALL</text>
<text x="86.6" y="172.5">TEMP 1</text>
<text x="110.7" y="172.5">TEMP 2</text>
<text x="121.2" y="173.4">R16</text>
<text x="121.1" y="184">4.7k</text>
</g>
<g font-size="1.8" fill="#a5a4a2">
<text x="142.2" y="27.7">1</text>
<text x="142.2" y="30.2">2</text>
<text x="142.2" y="32.8">3</text>
<text x="142.2" y="35.3">4</text>
<text x="142.2" y="37.8">5</text>
</g>
<g font-size="1.8" fill="#939391">
<text x="144.9" y="26">J6</text>
<text x="141.9" y="41.7">C6</text>
<text x="145.5" y="41.7">UART</text>
<text x="153.6" y="38.7">R6</text>
<text x="161.2" y="38.7">R7</text>
<text x="152.8" y="49.4">4.7k</text>
<text x="160.4" y="49.4">4.7k</text>
</g>
<g font-size="1.8" fill="#009600">
<text x="120" y="38.7">C62</text>
<text x="238.1" y="36.2">C13</text>
<text x="255.9" y="38.7">C14</text>
<text x="320.6" y="36.2">C15</text>
<text x="346" y="38.7">C16</text>
<text x="372.7" y="37.5">C17</text>
<text x="390.5" y="42.5">C18</text>
<text x="294" y="123.8">C22</text>
<text x="351.1" y="123.8">C23</text>
<text x="69.2" y="127.6">C19</text>
<text x="173.3" y="127.6">C20</text>
<text x="238.1" y="127.6">C21</text>
</g>
</svg>
